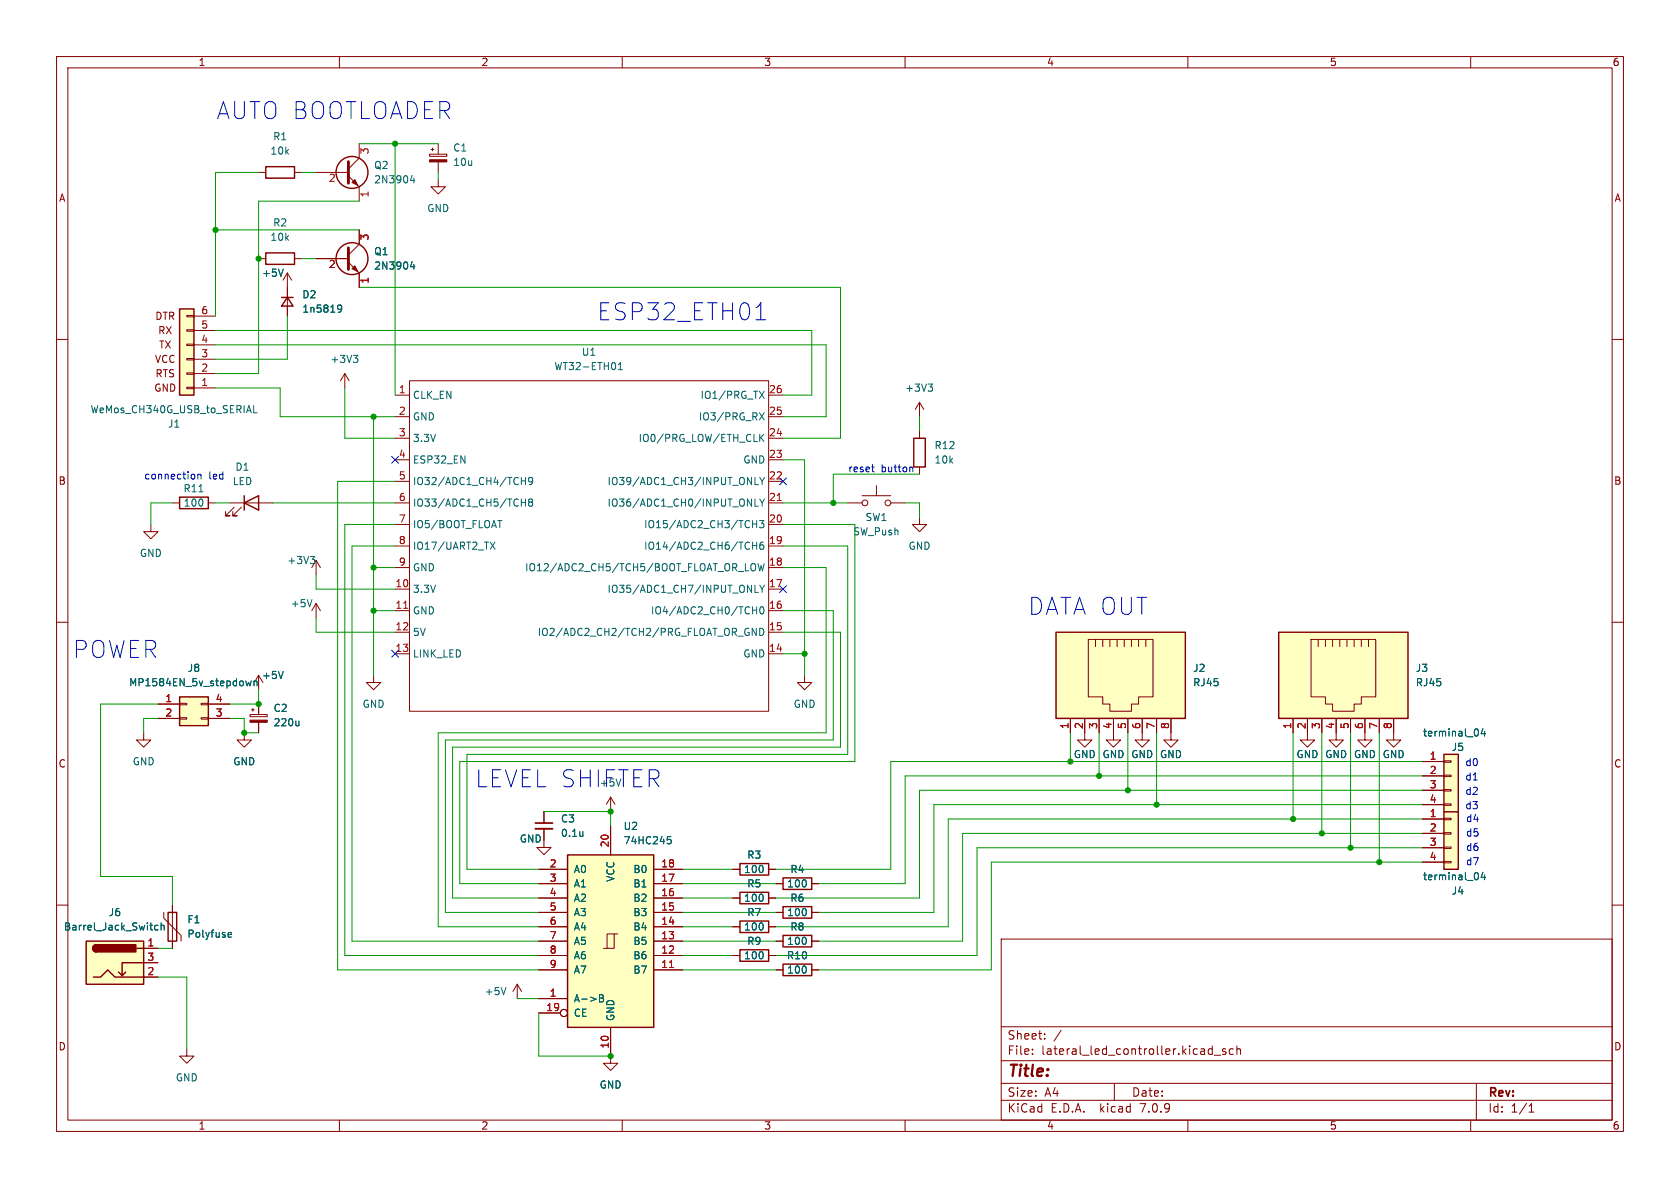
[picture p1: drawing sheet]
<svg xmlns="http://www.w3.org/2000/svg" width="297mm" height="210mm" viewBox="0 0 297 210" stroke-linecap="round" stroke-linejoin="round" font-family="sans-serif">
<g fill="none" stroke="#840000" stroke-width=".18">
<path d="M10 10h277v190h-277zM12 12h273v186h-273zM60 10v2M110 10v2M160 10v2M210 10v2M260 10v2M45.7 30.5h1.3M52.1 30.5h1.2M55.9 30.5h5.7M61.6 31.1l1.9 1.9v2.6M63.5 25.4v2.5l-1.9 1.9"/>
<path d="M75.9 27.3h3.1v.3h-3.1zM76.2 26.4h.5M76.5 26.2v.5M77.5 31.8v1.2h1.2l-1.2 1.3-1.3-1.3h1.3M77.5 25.4v1.9M77.5 28.6v1.9M10 60h2M33 55.8h1.3v.2h-1.3zM33 58.3h1.3v.2h-1.3zM34.3 58.4h3.8M34.3 55.9h3.8M45.7 45.7h1.3"/>
<path d="M50.8 48.3l-.8 1.2M50.8 48.3v7.6M50.8 48.3l.8 1.2M52.1 45.7h1.2M55.9 45.7h5.7M61.6 46.4l1.9 1.9v2.5M63.5 40.6v2.6l-1.9 1.9M285 60h2M33 60.8h1.3v.3h-1.3zM33 63.4h1.3v.2h-1.3zM33 65.9h1.3v.3h-1.3zM33 68.5h1.3v.2h-1.3z"/>
<path d="M34.3 68.6h3.8M34.3 66h3.8M34.3 63.5h3.8M34.3 61h3.8M61 66l-.8 1.3M61 66v2.6M61 66l.7 1.3M69.8 69.9h2.6M69.8 73.7h2.6M69.8 77.5h2.6M72.4 67.3h63.5v58.4h-63.5zM135.9 69.9h2.5"/>
<path d="M135.9 73.7h2.5M135.9 77.5h2.5M162.6 71.1l-.8 1.3M162.6 71.1v2.6M162.6 76.2v1.3M162.6 71.1l.7 1.3M26.7 92.7v1.3h1.2l-1.2 1.3-1.3-1.3h1.3M30.5 88.9h1.2M36.8 88.9h1.3M40.6 88.9h7.7M41.4 89.7l-1.5 1.5h.7h-.7v-.8M42.7 89.7l-1.6 1.5h.8h-.8v-.8"/>
<path d="M55.9 99.1l-.8 1.2M55.9 99.1v2.5M55.9 99.1l.7 1.2M69.8 96.5h2.6M69.8 92.7h2.6M69.8 88.9h2.6M69.8 85.1h2.6M69.8 81.3h2.6M135.9 96.5h2.5M135.9 92.7h2.5M135.9 88.9h2.5M135.9 85.1h2.5"/>
<path d="M135.9 81.3h2.5M149.9 88.9h2.5M152.4 87.6h5.1M154.9 85.9v1.7M157.5 88.9h2.5M162.6 91.4v1.3h1.2l-1.2 1.3-1.3-1.3h1.3M162.6 82.6v1.2M10 110h2M55.9 106.7v2.5M55.9 106.7l-.8 1.3M55.9 106.7l.7 1.3M66 119.4v1.3h1.3l-1.3 1.2-1.2-1.2h1.2"/>
<path d="M69.8 104.1h2.6M69.8 108h2.6M69.8 111.8h2.6M69.8 115.6h2.6M69.8 100.3h2.6M135.9 104.1h2.5M135.9 108h2.5M135.9 111.8h2.5M135.9 115.6h2.5M135.9 100.3h2.5M142.2 119.4v1.3h1.3l-1.3 1.2-1.2-1.2h1.2M192.4 113h11.4v10.2h-2.5v1.3h-1.3v1.2h-3.8v-1.2h-1.3v-1.3h-2.5z"/>
<path d="M193.7 113v1.3M194.9 113v1.3M196.2 113v1.3M197.5 113v1.3M198.8 113v1.3M200 113v1.3M201.3 113v1.3M202.6 113v1.3M231.8 113h11.4v10.2h-2.5v1.3h-1.3v1.2h-3.8v-1.2h-1.3v-1.3h-2.5zM233 113v1.3M234.3 113v1.3M235.6 113v1.3"/>
<path d="M236.9 113v1.3M238.1 113v1.3M239.4 113v1.3M240.7 113v1.3M241.9 113v1.3M285 110h2M25.4 129.5v1.3h1.3l-1.3 1.3-1.3-1.3h1.3M27.9 124.5h3.8M27.9 127h3.8M31.7 126.9h1.3v.2h-1.3zM31.7 124.3h1.3v.3h-1.3zM35.6 126.9h1.2v.2h-1.2z"/>
<path d="M35.6 124.3h1.2v.3h-1.2zM36.8 124.5h3.8M36.8 127h3.8M43.2 129.5v1.3h1.2l-1.2 1.3-1.3-1.3h1.3M44.2 126.3h3v.4h-3zM44.4 125.5h.6M44.7 125.2v.5M45 120.7l.7-1.3v2.5M45.7 124.5v1.8M45.7 127.7v1.8M189.2 127v2.5M191.8 127v3.8h1.2l-1.2 1.3-1.3-1.3h1.3"/>
<path d="M194.3 127v2.5M196.8 127v3.8h1.3l-1.3 1.3-1.2-1.3h1.2M199.4 127v2.5M201.9 127v3.8h1.3l-1.3 1.3-1.2-1.3h1.2M204.5 127v2.5M207 127v3.8h1.3l-1.3 1.3-1.3-1.3h1.3M228.6 127v2.5M231.1 127v3.8h1.3l-1.3 1.3-1.2-1.3h1.2M233.7 127v2.5M236.2 127v3.8h1.3l-1.3 1.3-1.3-1.3h1.3M238.8 127v2.5M241.3 127v3.8h1.3l-1.3 1.3-1.3-1.3h1.3"/>
<path d="M243.8 127v2.5M246.4 127v3.8h1.2l-1.2 1.3-1.3-1.3h1.3M251.5 134.6h3.8M251.5 137.2h3.8M251.5 139.7h3.8M255.3 139.6h1.2v.2h-1.2zM255.3 137h1.2v.3h-1.2zM255.3 134.5h1.2v.2h-1.2zM10 160h2M95.2 158.8h5.1M95.2 156.2h5.1M95.2 153.7h5.1"/>
<path d="M96.2 146.5v3.3h1.2l-1.2 1.3-1.3-1.3h1.3M96.2 143.5v2M107.9 140.9v2.6M107.9 146.1v5M107.9 140.9l-.7 1.3M107.9 140.9l.8 1.3M115.6 158.8h5M115.6 156.2h5M115.6 153.7h5M129.5 158.8h1.3M129.5 153.7h1.3M135.9 158.8h1.3"/>
<path d="M135.9 153.7h1.3M137.2 156.2h1.2M143.5 156.2h1.3M251.5 142.2h3.8M251.5 144.8h3.8M251.5 147.3h3.8M251.5 149.9h3.8M251.5 152.4h3.8M255.3 142.1h1.2v.3h-1.2zM255.3 152.3h1.2v.2h-1.2zM255.3 149.7h1.2v.3h-1.2zM255.3 147.2h1.2v.2h-1.2z"/>
<path d="M255.3 144.7h1.2v.2h-1.2zM285 160h2M25.4 167.6h2.5M25.4 172.7h2.5M25.4 170.2h2.5M29 161.3v1l3 3.1v1M30.5 160v7.6M91.4 174l-.7 1.3M91.4 174v2.5M91.4 174l.8 1.3M95.2 171.5h5.1M95.2 166.4h5.1"/>
<path d="M95.2 163.8h5.1M95.2 168.9h5.1M95.2 161.3h5.1M95.2 176.5h5.1M95.2 179.1h3.9M108.6 165.1h-1.3v2.5M109.2 165.1h-.6v2.5h-1.9M115.6 171.5h5M115.6 166.4h5M115.6 163.8h5M115.6 168.9h5M115.6 161.3h5"/>
<path d="M129.5 163.8h1.3M129.5 168.9h1.3M135.9 163.8h1.3M135.9 168.9h1.3M137.2 171.5h1.2M137.2 166.4h1.2M137.2 161.3h1.2M143.5 171.5h1.3M143.5 166.4h1.3M143.5 161.3h1.3M177 166h108v32h-108zM33 185.4v1.3h1.3l-1.3 1.3-1.3-1.3h1.3"/>
<path d="M60 198v2M107.9 181.6v6.4h1.3l-1.3 1.2-1.2-1.2h1.2M110 198v2M160 198v2M177 194.5h108M177 191.5h108M177 187.5h108M177 181.5h108M182.5 186.3v.1M182.5 185.5v.1M184.7 183.6v.1M184.7 182.8v.1"/>
<path d="M187.6 182.1l-1.3 2M197 191.5v3M210 198v2M213.9 185.4l.4 .1M214.3 184.9v1.5M214.3 186.3l-.4 .1M214.7 186.5h1.1M216.7 185.5l-.4-.1-.2 .2 .1 .2 .5 .2v.3h-.6M218 185.5l-.4-.1-.3 .3v.4l.2 .2h.5M218.7 185.5l.2-.1 .3 .1 .1 .9M218.7 184.9v1.5M260 198v2"/>
<path d="M261 191.5v6.5M270.3 196.6h.9M270.3 195.5l.4-.4v1.5"/>
<circle cx="152.9" cy="88.9" r=".51"/>
<circle cx="157" cy="88.9" r=".51"/>
<circle cx="99.7" cy="179.1" r=".63"/>
</g>
<g fill="none" stroke="#840000" stroke-width=".25">
<path d="M47 29.5h5.1v2h-5.1zM31.7 54.6h2.6v15.3h-2.6zM47 44.7h5.1v2h-5.1zM49.8 52.6h2M50.8 52.6l1 1.5h-2zM161.5 77.5h2.1v5.1h-2.1zM31.7 87.9h5.1v2h-5.1zM43.2 88.9l2.5-1.3v2.6zM43.2 87.6v2.6M186.7 111.8h22.8v15.2h-22.8zM226.1 111.8h22.8v15.2h-22.8zM31.7 123.2h5.1v5.1h-5.1z"/>
<path d="M255.3 133.4h2.5v10.1h-2.5zM100.3 151.1h15.3v30.5h-15.3zM130.8 157.7h5.1v2.1h-5.1zM130.8 152.7h5.1v2h-5.1zM138.4 155.2h5.1v2h-5.1zM255.3 143.5h2.5v10.2h-2.5zM15.2 166.4h10.2v7.6h-10.2zM16.5 172.7h1.3l1.2-1.2 1.3 1.2h5.1M17 167a.64 .64 0 0 0-.6 .6 .64 .64 0 0 0 .6 .7M22.2 171.8l-.6 .7M24.1 167.6h1.3M25.4 170.2h-3.8v2.3l-.6-.7"/>
<path d="M29.7 161.3h1.5v5.1h-1.5zM130.8 162.8h5.1v2h-5.1zM130.8 167.9h5.1v2h-5.1zM138.4 170.4h5.1v2.1h-5.1zM138.4 165.4h5.1v2h-5.1zM138.4 160.3h5.1v2h-5.1z"/>
<circle cx="62.2" cy="30.5" r="2.82"/>
<circle cx="62.2" cy="45.7" r="2.82"/>
</g>
<g fill="none" stroke="#006464" stroke-width=".18">
<path d="M72.9 31l-.3 .9h.7M73.2 31.5v.8M50.1 47.6l-.4 1.2M59.7 54l.2-.1 .4 .1a.84 .84 0 0 1-.3 1.2h-.2M60.4 54.5l-.2 .2-.5-.1M72.9 46.2l-.3 .9h.7M73.2 46.7v.9M44.9 71.7v1.3h.6M62.5 62.8h.8l-.5 .5M63 63.3l.3 .2v.3l-.3 .3M109.3 65.3h.7M109.3 64.4l.4-.3v1.2"/>
<path d="M134.3 73l.8 1.2M134.3 69.2l.8 1.2M134.3 76.8v1.2M134.5 77.3l.5 .7M135 76.8l-.7 .7M135.1 73l-.8 1.2M135.1 69.2l-.8 1.2M164.1 67.9h.8l-.5 .5M164.6 68.4l.3 .2v.3l-.3 .3M35.2 86.9h.7M54.9 98.4h.7l-.4 .5M55.4 98.9l.2 .2v.3l-.2 .2"/>
<path d="M86.7 95.8l.8 1.3M87.5 95.8l-.8 1.3M88 92h.7M92.2 84.4v1.3M92.2 88.2v1.3M92.2 85h.7M92.2 88.8h.7M92.9 84.4v1.3M92.9 88.2v1.3M93.7 88.8l-.3 .2 .1 .4 .2 .1 .3-.1 .2-.2v-.2l-.3-.2M93.7 88.8l-.3-.3 .3-.3h.2l.3 .3-.3 .3M93.7 88.8h.2"/>
<path d="M94.2 84.9l-.3 .3-.3-.1-.2-.2 .2-.4 .3-.1 .2 .1a.84 .84 0 0 1-.3 1.2h-.2M132.8 99.8l.2-.2a.43 .43 0 0 1 .6 .5v.4a.43 .43 0 0 1-.3 .4 .43 .43 0 0 1-.5-.2M133 92v1.3M133 95.8v1.3M133 96.4h.8M133 92.6h.8M133.5 84.4v1.3h.6M133.5 88.2v1.3h.6M133.8 92v1.3M133.8 95.8v1.3M134 99.6l.3 1.3 .3-.9 .2 .9 .3-1.3M134.3 92h.7l-.4 .5 .4 .1v.6l-.2 .1-.5-.1"/>
<path d="M134.3 88.2l.4 .7M134.3 84.4l.4 .7M134.7 85.1v.6M134.7 88.9v.6M134.9 95.8l-.3 .1a.86 .86 0 0 0 0 1.2l.4-.1v-.4l-.2-.3-.4 .1-.1 .2M135.2 88.2l-.5 .7M135.2 84.4l-.5 .7M50.1 118.7l-.4 1.3M55.2 106l-.5 1.3M133 107.9h.8M133.5 103.4v1.3h.6M133.7 111.1v1.2l-.7-1.2v1.2"/>
<path d="M133.8 107.3v1.2M134.3 111.1a.64 .64 0 0 1 .7 .6 .64 .64 0 0 1-.7 .6zM134.3 103.4l.4 .7M134.4 107.4l.2-.1a.68 .68 0 0 1 .5 .6 .68 .68 0 0 1-.5 .6l-.2-.1-.1-.4zM134.7 104.1v.6M135.2 103.4l-.5 .7M43.5 120.4l.2 .8 .2-.6 .3 .6 .2-.8M44.9 120.4v.8M44.9 120.5l.2-.1h.3v.8M52.8 127.5v.8M52.8 128.2l-.1 .1M261.2 129l.2 .3-.2 .7"/>
<path d="M262.2 128.8l-.3 .9h.7M262.5 129.3v.8M103 147v.9M103 147.7v.1M118 147.9h.6M118.1 148.4h.3l.3 .2-.1 .4-.5 .2M261.2 154.4l.2 .3-.2 .7M262.2 154.2l-.3 .9h.7M262.5 154.7v.8M27.9 163.6h-.3l-.3 .2 .2 .5h.4M28.5 163.7l.2-.1h.3v.8M28.5 163.1v1.3"/>
<path d="M40.3 165.5l.2 .2 .4-.1M40.3 165l.2-.2h.3l.1 .2v.1l-.6 .2M89.4 174.6l-.4 1.2M106 175.8h.4l.2 .3-.2 .3 .2 .2 .1 .3-.2 .2h-.5zM106 176.4h.4"/>
</g>
<path d="M137.4 88.5h.7M71.4 107.5h.7M118.4 171h.7" fill="none" stroke="#a90000" stroke-width=".18"/>
<g fill="#ffffc2" stroke="#ffffc2" stroke-width=".18">
<path d="M31.7 54.6h2.6v15.3h-2.6z"/>
<path d="M15.2 166.4h10.2v7.6h-10.2z"/>
<path d="M31.7 123.2h5.1v5.1h-5.1z"/>
<path d="M186.7 111.8h22.8v15.2h-22.8z"/>
<path d="M255.3 133.4h2.5v10.1h-2.5z"/>
<path d="M100.3 151.1h15.3v30.5h-15.3z"/>
<path d="M255.3 143.5h2.5v10.2h-2.5z"/>
<path d="M226.1 111.8h22.8v15.2h-22.8z"/>
</g>
<path d="M61.6 28.6v3.8M61.6 43.8v3.8" fill="none" stroke="#840000" stroke-width=".51"/>
<g fill="#840000" stroke="#840000" stroke-width=".18">
<path d="M62.7 47l.5 1-1-.5z"/>
<path d="M62.2 32.3l.5-.5 .5 1z"/>
<path d="M75.9 28.2h3.1v.4h-3.1z"/>
<path d="M44.2 127.3h3v.4h-3z"/>
</g>
<path d="M94.6 146.5h3.1" fill="none" stroke="#840000" stroke-width=".33"/>
<path d="M94.6 145.5h3.1" fill="none" stroke="#840000" stroke-width=".3"/>
<g fill="#840000" stroke="#840000" stroke-width=".25">
<path d="M16.6 167.2l.4-.2v1.3a.63 .63 0 0 1-.6-.4 .63 .63 0 0 1 .2-.7z"/>
<path d="M17 167h7v1.3h-7z"/>
</g>
<path d="M133.7 56.5h1.7M134.2 54l.3-.5v3M35 83.8v.9M35 84l.2-.2 .3 .1v.8M154.1 82.6h.5M154.3 83.3l.3 .1M161 82.6l.4 .1v.7" fill="none" stroke="#0000c2" stroke-width=".18"/>
<g fill="none" stroke="#009600" stroke-width=".18">
<path d="M45.7 30.5h-7.6v25.4M53.3 30.5h2.6M63.5 35.6h-17.8v30.4h-7.6M63.5 25.4h14M69.8 25.4v44.5M77.5 30.5v1.3M38.1 58.4h105.4v11.5h-5.1M38.1 40.6h25.4M50.8 55.9v7.6h-12.7M53.3 45.7h2.6M63.5 50.8h85.1v26.7h-10.2M38.1 68.6h11.4v5.1h20.3"/>
<path d="M38.1 61h107.9v12.7h-7.6M61 68.6v8.9h8.8M66 73.7v45.7M162.6 73.7v2.5M30.5 88.9h-3.8v3.8M38.1 88.9h2.5M48.3 88.9h21.5M69.8 85.1h-10.1v86.4h35.5M69.8 92.7h-8.8v76.2h34.2M69.8 96.5h-7.6v69.9h33M138.4 92.7h12.7v41.9h-69.8v21.6h13.9M138.4 88.9h11.5"/>
<path d="M138.4 96.5h11.5v36.9h-67.4v20.3h12.7M138.4 81.3h3.8v38.1M160 88.9h2.6v2.5M162.6 83.8h-15.3v5.1M55.9 101.6v2.5h13.9M55.9 109.2v2.6h13.9M66 108h3.8M66 100.3h3.8M138.4 108h8.9v22.8h-68.6v30.5h16.5M138.4 100.3h7.6v29.2h-68.5v34.3h17.7M138.4 111.8h10.2v20.3h-68.6v26.7h15.2M138.4 115.6h3.8"/>
<path d="M27.9 127h-2.5v2.5M27.9 124.5h-10.1v30.4h12.7v5.1M40.6 127h2.6v2.5h2.5M45.7 121.9v2.6h-5.1M189.2 129.5v5.1M194.3 129.5v7.7M199.4 129.5v10.2M204.5 129.5v12.7M228.6 129.5v15.3M233.7 129.5v17.8M238.8 129.5v20.4M243.8 129.5v22.9"/>
<path d="M251.5 134.6h-94v19.1h-20.3M251.5 137.2h-91.5v19h-15.2M251.5 139.7h-88.9v19.1h-25.4M96.2 143.5h11.7v2.6M120.6 153.7h8.9M120.6 158.8h8.9M120.6 156.2h16.6M251.5 152.4h-76.2v19.1h-30.5M251.5 144.8h-83.9v19h-30.4M251.5 147.3h-81.3v19.1h-25.4M251.5 149.9h-78.8v19h-35.5M251.5 142.2h-86.4v19.1h-20.3"/>
<path d="M27.9 172.7h5.1v12.7M27.9 167.6h2.6M91.4 176.5h3.8M95.2 179.1v7.6h12.7M120.6 163.8h8.9M120.6 161.3h16.6M120.6 166.4h16.6M120.6 168.9h8.9M120.6 171.5h16.6"/>
</g>
<path d="M69.2 80.7l1.3 1.2M70.5 80.7l-1.3 1.2M137.8 84.5l1.2 1.2M139 84.5l-1.2 1.2M69.2 115l1.3 1.2M70.5 115l-1.3 1.2M137.8 103.5l1.2 1.2M139 103.5l-1.2 1.2" fill="none" stroke="#000084" stroke-width=".18"/>
<g fill="#009600" stroke="#009600" stroke-width=".18">
<circle cx="189.2" cy="134.6" r=".46"/>
<circle cx="194.3" cy="137.2" r=".46"/>
<circle cx="107.9" cy="186.7" r=".46"/>
<circle cx="107.9" cy="143.5" r=".46"/>
<circle cx="66" cy="73.7" r=".46"/>
<circle cx="66" cy="100.3" r=".46"/>
<circle cx="142.2" cy="115.6" r=".46"/>
<circle cx="147.3" cy="88.9" r=".46"/>
<circle cx="66" cy="108" r=".46"/>
<circle cx="43.2" cy="129.5" r=".46"/>
<circle cx="45.7" cy="124.5" r=".46"/>
<circle cx="45.7" cy="45.7" r=".46"/>
<circle cx="69.8" cy="25.4" r=".46"/>
<circle cx="38.1" cy="40.6" r=".46"/>
<circle cx="199.4" cy="139.7" r=".46"/>
<circle cx="204.5" cy="142.2" r=".46"/>
<circle cx="228.6" cy="144.8" r=".46"/>
<circle cx="233.7" cy="147.3" r=".46"/>
<circle cx="243.8" cy="152.4" r=".46"/>
<circle cx="238.8" cy="149.9" r=".46"/>
</g>
<g font-size="4.2" fill="#0000c2">
<text x="38.1" y="21.3">AUTO BOOTLOADER</text>
<text x="105.4" y="56.9">ESP32_ETH01</text>
<text x="181.6" y="109">DATA OUT</text>
<text x="12.7" y="116.6">POWER</text>
<text x="83.8" y="139.5">LEVEL SHIFTER</text>
</g>
<text font-size="2.8" fill="#840000" x="178" y="190.9">Title:</text>
<g font-size="2.1" fill="#840000">
<text x="178" y="184">Sheet:</text>
<text x="178" y="186.7">File:</text>
<text x="184.1" y="186.7">lateral_led_controller.kicad_sch</text>
<text x="178" y="196.9">KiCad</text>
<text x="178" y="194.1">Size:</text>
<text x="184.7" y="194.1">A4</text>
<text x="185.7" y="196.9">E.D.A.</text>
<text x="194.6" y="196.9">kicad</text>
<text x="200" y="194.1">Date:</text>
<text x="201.8" y="196.9">7.0.9</text>
<text x="263" y="194.3">Rev:</text>
<text x="263" y="196.9">Id:</text>
<text x="267.1" y="196.9">1/1</text>
</g>
<g font-size="1.8" fill="#840000">
<text x="35" y="11.9">1</text>
<text x="85" y="11.9">2</text>
<text x="135" y="11.9">3</text>
<text x="185" y="11.9">4</text>
<text x="235" y="11.9">5</text>
<text x="285" y="11.9">6</text>
<text x="10.3" y="35.9">A</text>
<text x="285.3" y="35.9">A</text>
<text x="27.3" y="56.8">DTR</text>
<text x="27.9" y="59.3">RX</text>
<text x="27.3" y="64.4">VCC</text>
<text x="28" y="61.8">TX</text>
<text x="27.2" y="69.5">GND</text>
<text x="27.4" y="66.9">RTS</text>
<text x="10.3" y="85.9">B</text>
<text x="285.3" y="85.9">B</text>
<text x="10.3" y="135.9">C</text>
<text x="285.3" y="135.9">C</text>
<text x="10.3" y="185.9">D</text>
<text x="285.3" y="185.9">D</text>
<text x="35" y="199.9">1</text>
<text x="85" y="199.9">2</text>
<text x="135" y="199.9">3</text>
<text x="185" y="199.9">4</text>
<text x="235" y="199.9">5</text>
<text x="285" y="199.9">6</text>
</g>
<g font-size="1.8" fill="#006464">
<text x="47.7" y="27.5">10k</text>
<text x="48.2" y="25">R1</text>
<text x="80" y="27">C1</text>
<text x="80" y="29.5">10u</text>
<text x="66" y="30.1">Q2</text>
<text x="66" y="32.6">2N3904</text>
<text x="48.2" y="40.2">R2</text>
<text x="75.4" y="37.7">GND</text>
<text x="47.7" y="42.8">10k</text>
<text x="66" y="45.3">Q1</text>
<text x="66" y="47.9">2N3904</text>
<text x="46.2" y="49.1">+5V</text>
<text x="53.3" y="52.9">D2</text>
<text x="53.3" y="55.5">1n5819</text>
<text x="58.3" y="64.4">+3V3</text>
<text x="97.9" y="65.6">WT32-ETH01</text>
<text x="102.8" y="63.1">U1</text>
<text x="72.9" y="70.7">CLK_EN</text>
<text x="123.7" y="70.7">IO1/PRG_TX</text>
<text x="159.9" y="69.4">+3V3</text>
<text x="15.9" y="73.3">WeMos_CH340G_USB_to_SERIAL</text>
<text x="29.6" y="75.8">J1</text>
<text x="72.9" y="74.5">GND</text>
<text x="123.4" y="74.5">IO3/PRG_RX</text>
<text x="41.5" y="83.4">D1</text>
<text x="72.9" y="78.3">3.3V</text>
<text x="72.9" y="82.1">ESP32_EN</text>
<text x="112.8" y="78.3">IO0/PRG_LOW/ETH_CLK</text>
<text x="131.3" y="82.1">GND</text>
<text x="165.1" y="82.1">10k</text>
<text x="165.1" y="79.6">R12</text>
<text x="32.3" y="87.2">R11</text>
<text x="32.4" y="89.8">100</text>
<text x="41" y="86">LED</text>
<text x="72.9" y="86">IO32/ADC1_CH4/TCH9</text>
<text x="72.9" y="89.8">IO33/ADC1_CH5/TCH8</text>
<text x="107.3" y="89.8">IO36/ADC1_CH0/INPUT_ONLY</text>
<text x="107.3" y="86">IO39/ADC1_CH3/INPUT_ONLY</text>
<text x="72.9" y="93.6">IO5/BOOT_FLOAT</text>
<text x="113.8" y="93.6">IO15/ADC2_CH3/TCH3</text>
<text x="150.7" y="94.8">SW_Push</text>
<text x="152.9" y="92.3">SW1</text>
<text x="24.6" y="98.7">GND</text>
<text x="50.7" y="99.9">+3V3</text>
<text x="72.9" y="97.4">IO17/UART2_TX</text>
<text x="72.9" y="101.2">GND</text>
<text x="92.7" y="101.2">IO12/ADC2_CH5/TCH5/BOOT_FLOAT_OR_LOW</text>
<text x="113.8" y="97.4">IO14/ADC2_CH6/TCH6</text>
<text x="160.5" y="97.4">GND</text>
<text x="51.3" y="107.5">+5V</text>
<text x="72.9" y="105">3.3V</text>
<text x="107.3" y="105">IO35/ADC1_CH7/INPUT_ONLY</text>
<text x="72.9" y="108.8">GND</text>
<text x="72.9" y="112.6">5V</text>
<text x="95" y="112.6">IO2/ADC2_CH2/TCH2/PRG_FLOAT_OR_GND</text>
<text x="115" y="108.8">IO4/ADC2_CH0/TCH0</text>
<text x="33.1" y="119">J8</text>
<text x="72.9" y="116.4">LINK_LED</text>
<text x="131.3" y="116.4">GND</text>
<text x="210.8" y="119">J2</text>
<text x="250.2" y="119">J3</text>
<text x="22.7" y="121.5">MP1584EN_5v_stepdown</text>
<text x="46.2" y="120.2">+5V</text>
<text x="64" y="125.3">GND</text>
<text x="140.2" y="125.3">GND</text>
<text x="210.8" y="121.5">RJ45</text>
<text x="250.2" y="121.5">RJ45</text>
<text x="48.3" y="126">C2</text>
<text x="48.3" y="128.6">220u</text>
<text x="251.5" y="130.4">terminal_04</text>
<text x="23.4" y="135.5">GND</text>
<text x="41.1" y="135.5">GND</text>
<text x="189.7" y="134.2">GND</text>
<text x="194.8" y="134.2">GND</text>
<text x="199.9" y="134.2">GND</text>
<text x="205" y="134.2">GND</text>
<text x="229.1" y="134.2">GND</text>
<text x="234.2" y="134.2">GND</text>
<text x="239.3" y="134.2">GND</text>
<text x="244.3" y="134.2">GND</text>
<text x="256.6" y="132.9">J5</text>
<text x="91.8" y="149.1">GND</text>
<text x="99.1" y="145.6">C3</text>
<text x="99.1" y="148.1">0.1u</text>
<text x="110.2" y="146.9">U2</text>
<text x="110.2" y="149.5">74HC245</text>
<text x="101.3" y="154.5">A0</text>
<text x="108.8" y="156" transform="rotate(-90 108.8 156)">VCC</text>
<text x="111.9" y="154.5">B0</text>
<text x="131.4" y="154.5">100</text>
<text x="132" y="152">R3</text>
<text x="139.6" y="154.5">R4</text>
<text x="251.5" y="155.8">terminal_04</text>
<text x="101.3" y="157.1">A1</text>
<text x="101.3" y="159.6">A2</text>
<text x="111.9" y="159.6">B2</text>
<text x="111.9" y="157.1">B1</text>
<text x="131.4" y="159.6">100</text>
<text x="132" y="157.1">R5</text>
<text x="139.1" y="157.1">100</text>
<text x="139.6" y="159.6">R6</text>
<text x="256.6" y="158.3">J4</text>
<text x="11.2" y="164.7">Barrel_Jack_Switch</text>
<text x="19.1" y="162.2">J6</text>
<text x="33" y="163.4">F1</text>
<text x="33" y="166">Polyfuse</text>
<text x="101.3" y="162.2">A3</text>
<text x="101.3" y="164.7">A4</text>
<text x="101.3" y="167.2">A5</text>
<text x="111.9" y="167.2">B5</text>
<text x="111.9" y="164.7">B4</text>
<text x="111.9" y="162.2">B3</text>
<text x="131.4" y="164.7">100</text>
<text x="132" y="162.2">R7</text>
<text x="132" y="167.2">R9</text>
<text x="139.1" y="167.2">100</text>
<text x="139.1" y="162.2">100</text>
<text x="139.6" y="164.7">R8</text>
<text x="101.3" y="169.8">A6</text>
<text x="101.3" y="172.3">A7</text>
<text x="111.9" y="172.3">B7</text>
<text x="111.9" y="169.8">B6</text>
<text x="131.4" y="169.8">100</text>
<text x="139" y="169.8">R10</text>
<text x="139.1" y="172.3">100</text>
<text x="85.6" y="176.1">+5V</text>
<text x="101.3" y="177.4">A-&gt;B</text>
<text x="101.3" y="179.9">CE</text>
<text x="108.8" y="180.6" transform="rotate(-90 108.8 180.6)">GND</text>
<text x="31" y="191.4">GND</text>
<text x="105.9" y="192.6">GND</text>
</g>
<g font-size="1.8" fill="#a90000">
<text x="65.5" y="27.4" transform="rotate(-90 65.5 27.4)">3</text>
<text x="58" y="32.5">2</text>
<text x="65.5" y="35" transform="rotate(-90 65.5 35)">1</text>
<text x="58" y="47.7">2</text>
<text x="65.5" y="42.6" transform="rotate(-90 65.5 42.6)">3</text>
<text x="65.5" y="50.2" transform="rotate(-90 65.5 50.2)">1</text>
<text x="35.5" y="58.2">5</text>
<text x="35.5" y="55.6">6</text>
<text x="35.5" y="65.8">2</text>
<text x="35.5" y="63.2">3</text>
<text x="35.5" y="60.7">4</text>
<text x="35.5" y="68.3">1</text>
<text x="70.4" y="69.6">1</text>
<text x="135.8" y="69.6">26</text>
<text x="70.4" y="73.4">2</text>
<text x="70.4" y="77.2">3</text>
<text x="135.8" y="77.2">24</text>
<text x="135.8" y="73.4">25</text>
<text x="70.4" y="81">4</text>
<text x="135.8" y="81">23</text>
<text x="70.4" y="84.8">5</text>
<text x="70.4" y="88.6">6</text>
<text x="135.8" y="88.6">21</text>
<text x="135.8" y="84.8">22</text>
<text x="70.4" y="92.5">7</text>
<text x="135.8" y="92.5">20</text>
<text x="70.4" y="96.3">8</text>
<text x="70.4" y="100.1">9</text>
<text x="135.8" y="100.1">18</text>
<text x="135.8" y="96.3">19</text>
<text x="69.8" y="103.9">10</text>
<text x="69.8" y="107.7">11</text>
<text x="135.8" y="107.7">16</text>
<text x="135.8" y="103.9">17</text>
<text x="69.8" y="111.5">12</text>
<text x="135.8" y="111.5">15</text>
<text x="69.8" y="115.3">13</text>
<text x="135.8" y="115.3">14</text>
<text x="29.1" y="124.2">1</text>
<text x="38" y="124.2">4</text>
<text x="29.1" y="126.7">2</text>
<text x="38" y="126.7">3</text>
<text x="189" y="129" transform="rotate(-90 189 129)">1</text>
<text x="191.5" y="129" transform="rotate(-90 191.5 129)">2</text>
<text x="194.1" y="129" transform="rotate(-90 194.1 129)">3</text>
<text x="196.6" y="129" transform="rotate(-90 196.6 129)">4</text>
<text x="199.1" y="129" transform="rotate(-90 199.1 129)">5</text>
<text x="201.7" y="129" transform="rotate(-90 201.7 129)">6</text>
<text x="204.2" y="129" transform="rotate(-90 204.2 129)">7</text>
<text x="206.8" y="129" transform="rotate(-90 206.8 129)">8</text>
<text x="228.3" y="129" transform="rotate(-90 228.3 129)">1</text>
<text x="230.9" y="129" transform="rotate(-90 230.9 129)">2</text>
<text x="233.4" y="129" transform="rotate(-90 233.4 129)">3</text>
<text x="236" y="129" transform="rotate(-90 236 129)">4</text>
<text x="238.5" y="129" transform="rotate(-90 238.5 129)">5</text>
<text x="241" y="129" transform="rotate(-90 241 129)">6</text>
<text x="243.6" y="129" transform="rotate(-90 243.6 129)">7</text>
<text x="246.1" y="129" transform="rotate(-90 246.1 129)">8</text>
<text x="252.7" y="134.4">1</text>
<text x="252.7" y="136.9">2</text>
<text x="252.7" y="139.4">3</text>
<text x="252.7" y="142">4</text>
<text x="107.7" y="149.9" transform="rotate(-90 107.7 149.9)">20</text>
<text x="252.7" y="144.5">1</text>
<text x="252.7" y="147.1">2</text>
<text x="252.7" y="149.6">3</text>
<text x="97.1" y="153.4">2</text>
<text x="97.1" y="156">3</text>
<text x="116.8" y="156">17</text>
<text x="116.8" y="153.4">18</text>
<text x="252.7" y="152.1">4</text>
<text x="97.1" y="158.5">4</text>
<text x="97.1" y="161">5</text>
<text x="116.8" y="161">15</text>
<text x="116.8" y="158.5">16</text>
<text x="26" y="167.4">1</text>
<text x="97.1" y="163.6">6</text>
<text x="97.1" y="166.1">7</text>
<text x="116.8" y="166.1">13</text>
<text x="116.8" y="163.6">14</text>
<text x="26" y="172.5">2</text>
<text x="26" y="169.9">3</text>
<text x="97.1" y="168.7">8</text>
<text x="97.1" y="171.2">9</text>
<text x="116.8" y="171.2">11</text>
<text x="116.8" y="168.7">12</text>
<text x="96.5" y="178.8">19</text>
<text x="97.1" y="176.3">1</text>
<text x="107.7" y="185.5" transform="rotate(-90 107.7 185.5)">10</text>
</g>
<g font-size="1.8" fill="#0000c2">
<text x="149.9" y="83.6">reset</text>
<text x="155.7" y="83.6">button</text>
<text x="25.4" y="84.8">connection</text>
<text x="36.9" y="84.8">led</text>
<text x="259" y="135.5">d0</text>
<text x="105.9" y="139.2">+5V</text>
<text x="259" y="143.1">d3</text>
<text x="259" y="138.1">d1</text>
<text x="259" y="140.6">d2</text>
<text x="259.1" y="148">d5</text>
<text x="259.1" y="145.4">d4</text>
<text x="259.1" y="150.5">d6</text>
<text x="259.1" y="153">d7</text>
</g>
</svg>
